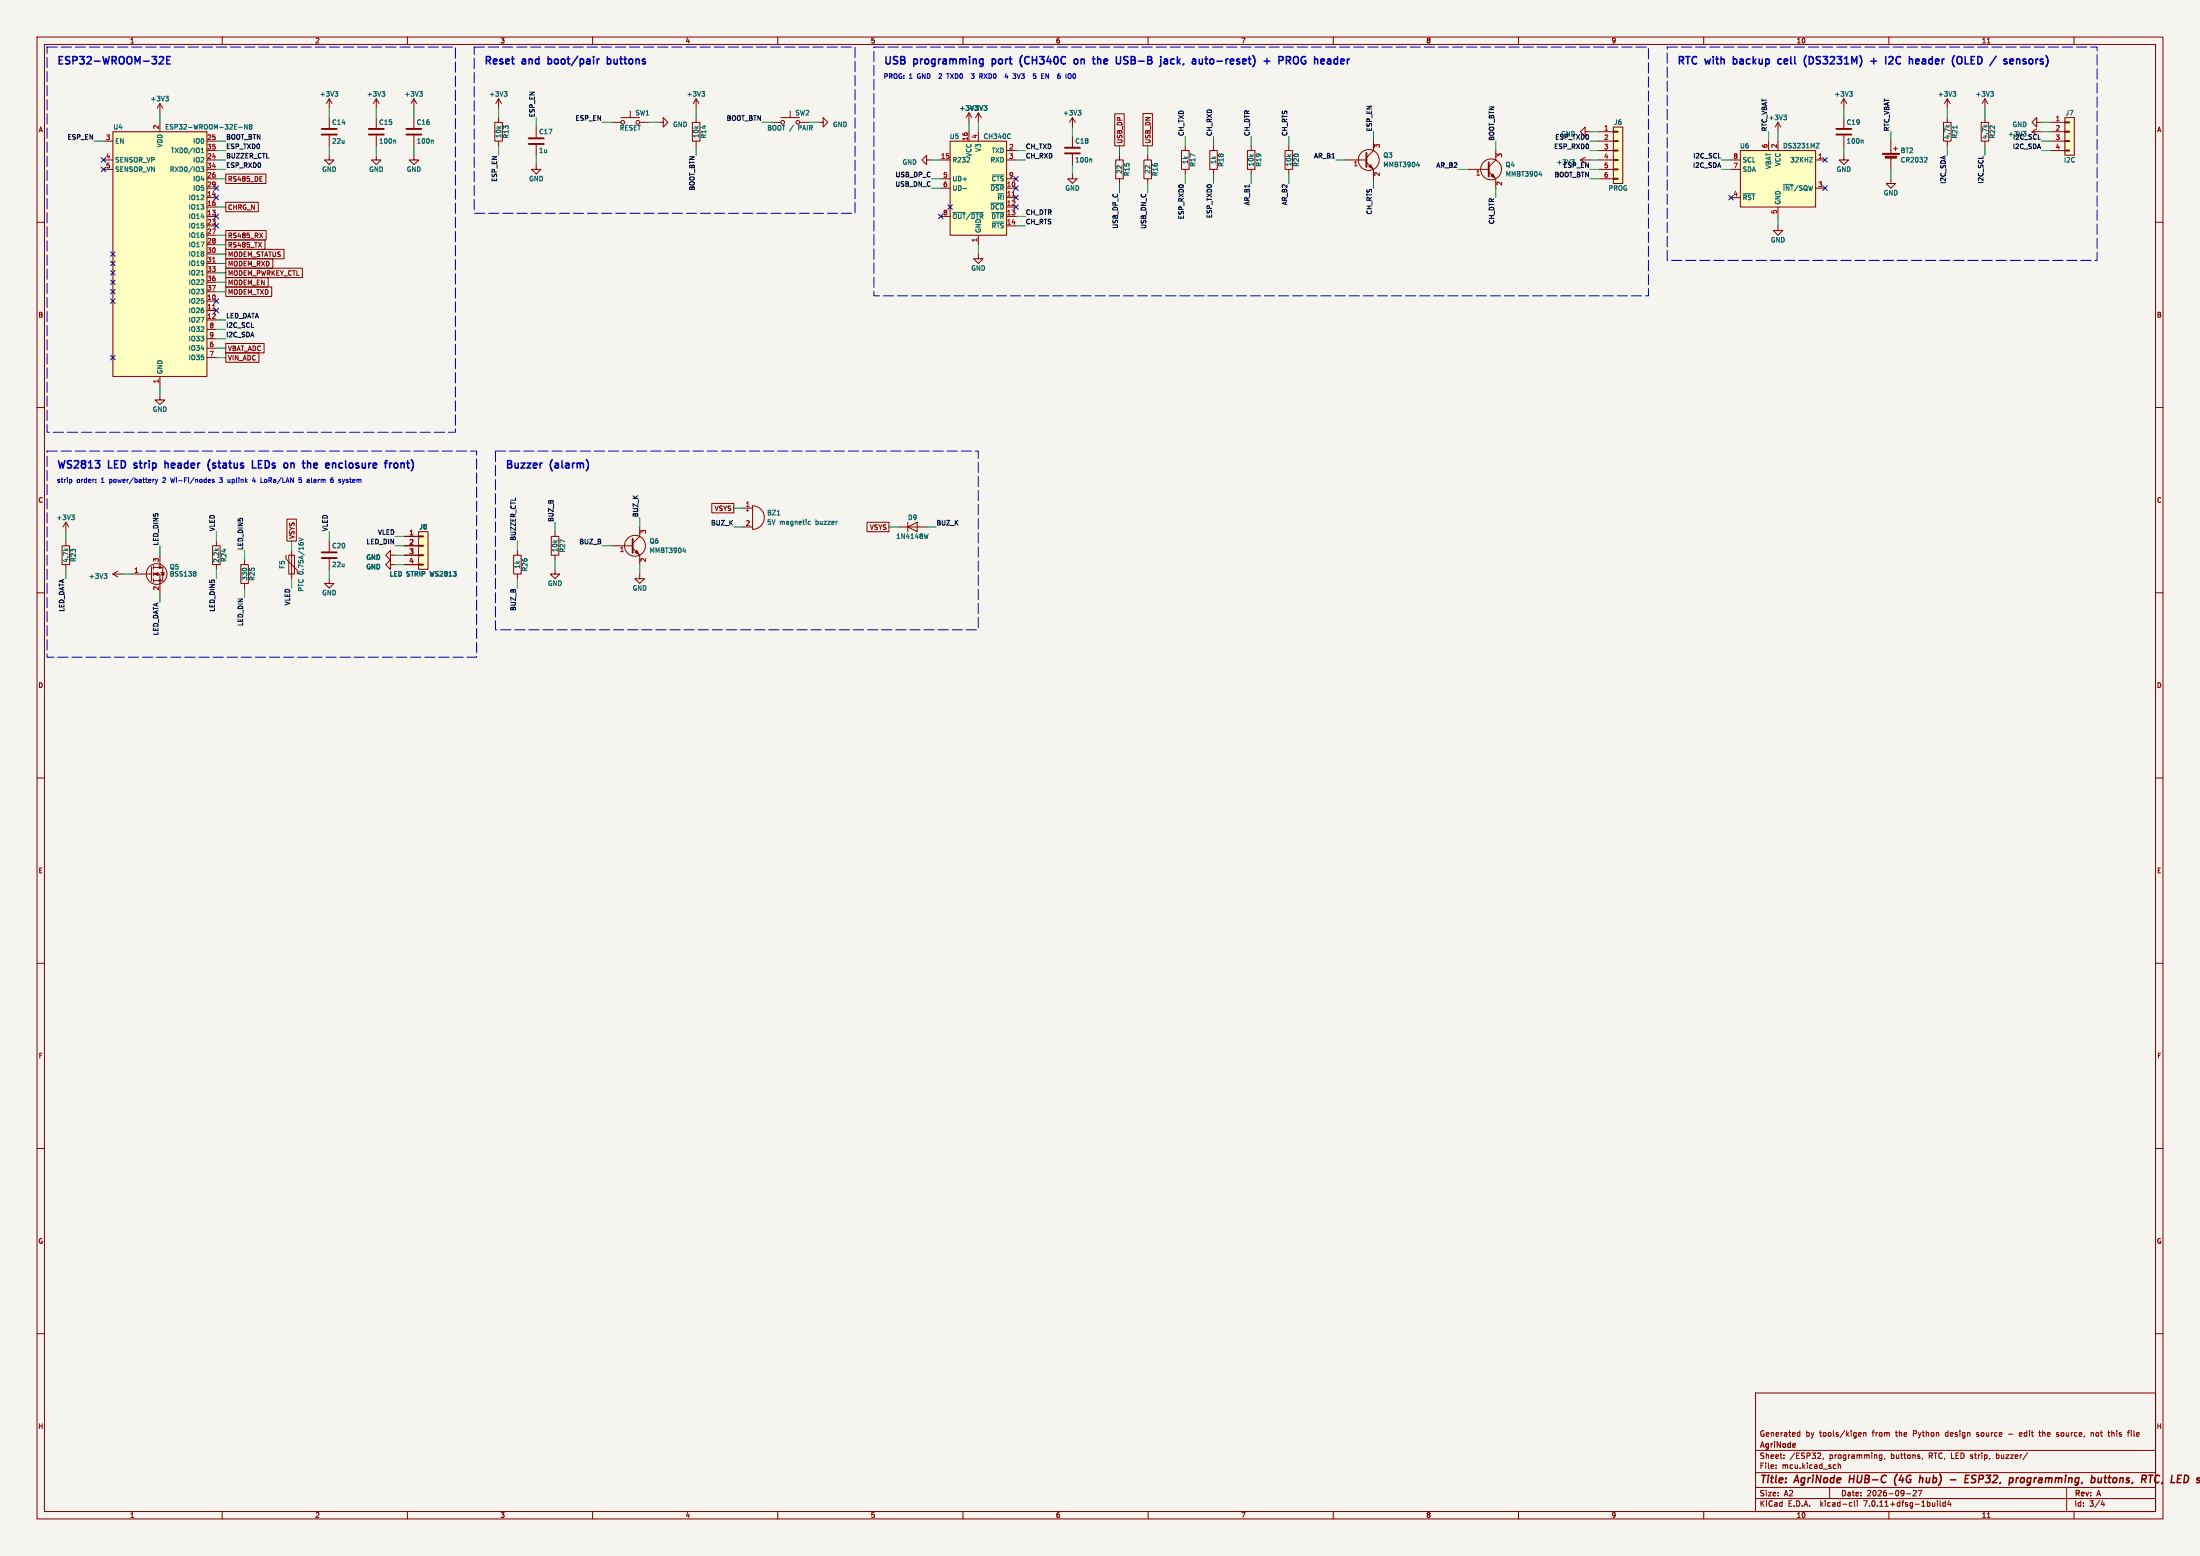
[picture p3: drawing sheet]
<svg xmlns="http://www.w3.org/2000/svg" width="594mm" height="420mm" viewBox="0 0 594 420" stroke-linecap="round" stroke-linejoin="round" font-family="sans-serif">
<path d="M0 0h594v420h-594z" fill="#f5f4ef" stroke="#f5f4ef" stroke-width=".27"/>
<g fill="none" stroke="#840000" stroke-width=".27">
<path d="M10 10h574v400h-574zM12 12h570v396h-570zM60 10v2M110 10v2M160 10v2M210 10v2M260 10v2M310 10v2M360 10v2M410 10v2M460 10v2M510 10v2"/>
<path d="M536.6 11.6h.7M560 10v2M27.9 38.1h2.6M30.5 35.6h25.4v66h-25.4zM43.2 27.9v2.6M43.2 33v2.6M43.2 27.9l-.8 1.3M43.2 27.9l.7 1.3M55.9 38.1h2.5M88.9 26.7v2.5M88.9 31.8v2.7M88.9 36.6v2.8"/>
<path d="M88.9 26.7l-.8 1.2M88.9 26.7l.8 1.2M101.6 26.7l-.8 1.2M101.6 26.7v2.5M101.6 31.8v2.7M101.6 36.6v2.8M101.6 26.7l.8 1.2M111.8 26.7l-.8 1.2M111.8 26.7v2.5M111.8 31.8v2.7M111.8 36.6v2.8M111.8 26.7l.7 1.2"/>
<path d="M133.6 33h2v5.1h-2zM134.6 26.7v2.5M134.6 31.8v1.2M134.6 38.1v1.3M134.6 26.7l-.7 1.2M134.6 26.7l.8 1.2M144.8 34.3v2.8M144.8 39.1v2.8M165.1 33h2.5M167.6 31.8h5.1M170.2 30v1.8M172.7 33h2.6"/>
<path d="M177.8 33h1.3v-1.2l1.2 1.2-1.2 1.3v-1.3M186.9 33h2.1v5.1h-2.1zM188 26.7l-.8 1.2M188 26.7v2.5M188 31.8v1.2M188 38.1v1.3M188 26.7l.7 1.2M208.3 33h2.5M210.8 31.8h5.1M213.4 30v1.8M215.9 33h2.5M221 33h1.2v-1.2l1.3 1.2-1.3 1.3v-1.3"/>
<path d="M256.5 38.1h15.3v25.4h-15.3zM261.6 30.5v2.5M261.6 35.6v2.5M261.6 30.5l-.7 1.3M261.6 30.5l.8 1.3M264.2 30.5l-.8 1.3M264.2 30.5v2.5M264.2 35.6v2.5M264.2 30.5l.7 1.3M289.6 31.8l-.8 1.2M289.6 31.8v2.5M289.6 36.8v2.8"/>
<path d="M289.6 31.8l.7 1.2M301 30.7h2.5v8.7h-2.5zM308.6 30.7h2.5v8.7h-2.5zM320 39.4v1.2M327.7 39.4v1.2M337.8 39.4v1.2M348 39.4v1.2M370.8 38.1v2.5l-1.9 1.9M428 35.6v-1.3l-1.3 1.3 1.3 1.2v-1.2h1.3M431.8 35.6h3.8M431.8 38.1h3.8M435.6 38h1.3v.2h-1.3z"/>
<path d="M435.6 35.4h1.3v.3h-1.3zM435.6 34.3h2.5v15.2h-2.5zM477.5 38.1v2.5M480.1 33l-.8 1.3M480.1 33v2.6M480.1 38.1v2.5M480.1 33l.7 1.3M497.8 26.7v2.5M497.8 31.8v2.7M497.8 36.6v2.8M497.8 26.7l-.7 1.2M497.8 26.7l.8 1.2"/>
<path d="M510.5 38.1v3.3M511.8 39.6v1M524.8 33h2v5.1h-2zM525.8 26.7v2.5M525.8 31.8v1.2M525.8 38.1v1.3M525.8 26.7l-.8 1.2M525.8 26.7l.7 1.2M534.9 33h2.1v5.1h-2.1zM535.9 26.7v2.5M535.9 31.8v1.2M535.9 38.1v1.3"/>
<path d="M535.9 26.7l-.7 1.2M535.9 26.7l.8 1.2M548.6 35.6l1.3 .7M548.6 35.6h2.6M549.9 33v-1.2l-1.3 1.2 1.3 1.3v-1.3h1.3M549.9 34.8l-1.3 .8M553.7 33h3.8M553.7 35.6h3.8M553.7 38.1h3.8M557.5 38h1.3v.2h-1.3zM557.5 35.4h1.3v.3h-1.3zM557.5 32.9h1.3v.2h-1.3z"/>
<path d="M557.5 31.8h2.6v10.1h-2.6zM10 60h2M27.9 43.2h2.6M27.9 45.7h2.6M55.9 40.6h2.5M55.9 43.2h2.5M55.9 45.7h2.5M55.9 48.3h2.5M55.9 50.8h2.5M55.9 53.3h2.5M55.9 55.9h2.5M55.9 58.4h2.5"/>
<path d="M61 54.6h8.7v2.6h-8.7zM61 47h10.8v2.5h-10.8zM70.2 48.9h.6M70.2 47.7h.6M88.9 41.9v1.3h1.3l-1.3 1.3-1.3-1.3h1.3M101.6 41.9v1.3h1.3l-1.3 1.3-1.3-1.3h1.3M111.8 41.9v1.3h1.2l-1.2 1.3-1.3-1.3h1.3M144.8 44.5v1.2h1.2l-1.2 1.3-1.3-1.3h1.3M250.2 43.2v-1.3l-1.3 1.3 1.3 1.3v-1.3h1.3M254 43.2h2.5M254 48.3h2.5M254 50.8h2.5"/>
<path d="M254 58.4h2.5M271.8 40.6h2.5M271.8 43.2h2.5M271.8 48.3h2.5M271.8 50.8h2.5M271.8 53.3h2.5M271.8 55.9h2.5M271.8 58.4h2.5M289.6 47v1.3h1.2l-1.2 1.2-1.3-1.2h1.3M289.6 41.7v2.8M301.2 43.2h2.1v5.1h-2.1zM302.3 41.9v1.3"/>
<path d="M302.3 48.3v1.2M308.9 43.2h2v5.1h-2zM309.9 41.9v1.3M309.9 48.3v1.2M319 40.6h2.1v5.1h-2.1zM320 45.7v1.3M326.6 40.6h2.1v5.1h-2.1zM327.7 45.7v1.3M336.8 40.6h2v5.1h-2zM337.8 45.7v1.3M347 40.6h2v5.1h-2zM348 45.7v1.3"/>
<path d="M363.2 43.2h5.7M368.9 43.8l1.9 1.9v2.6M396.2 45.7h5.8M402 46.4l1.9 1.9v2.5M403.9 40.6v2.6l-1.9 1.9M426.7 43.2h2.6M426.7 43.2l1.3 .7M428 42.4l-1.3 .8M431.8 40.6h3.8M431.8 43.2h3.8M431.8 45.7h3.8M431.8 48.3h3.8"/>
<path d="M435.6 48.1h1.3v.3h-1.3zM435.6 45.6h1.3v.2h-1.3zM435.6 43.1h1.3v.2h-1.3zM435.6 40.5h1.3v.3h-1.3zM467.4 43.2h2.5M467.4 45.7h2.5M467.4 53.3h2.5M469.9 40.6h20.3v15.3h-20.3zM480.1 55.9v2.5M490.2 43.2h2.6M490.2 50.8h2.6M497.8 41.9v1.3h1.3l-1.3 1.3-1.2-1.3h1.2"/>
<path d="M510.5 48.3v1.2h1.3l-1.3 1.3-1.2-1.3h1.2M510.5 42.4v3.3M511.3 40.1h1M553.7 40.6h3.8M557.5 40.5h1.3v.3h-1.3zM582 60h2M55.9 61h2.5M55.9 63.5h2.5M55.9 66h2.5M55.9 68.6h2.5M55.9 71.1h2.5M55.9 73.7h2.5"/>
<path d="M55.9 76.2h2.5M55.9 78.7h2.5M61 74.9h11.4v2.6h-11.4zM61 77.5h12.4v2.5h-12.4zM61 64.8h10.5v2.5h-10.5zM61 72.4h20.6v2.5h-20.6zM61 62.2h10.8v2.6h-10.8zM61 67.3h15.7v2.6h-15.7zM61 69.9h12.7v2.5h-12.7zM70.1 62.9l.8 1.3M70.9 62.9l-.8 1.3M264.2 68.6v1.3h1.2l-1.2 1.2-1.3-1.2h1.3"/>
<path d="M264.2 63.5v2.5M271.8 61h2.5M480.1 61v1.2h1.2l-1.2 1.3-1.3-1.3h1.3M55.9 81.3h2.5M55.9 83.8h2.5M55.9 86.4h2.5M55.9 94h2.5M55.9 96.5h2.5M55.9 88.9h2.5M55.9 91.4h2.5M61 92.7h10.3v2.6h-10.3zM61 95.3h8.9v2.5h-8.9z"/>
<path d="M10 110h2M43.2 106.7v1.3h1.2l-1.2 1.2-1.3-1.2h1.3M43.2 101.6v2.5M582 110h2M192.2 135.9h5.9v2.5h-5.9zM200.7 137.2h2.5M201.5 137.8h.6M201.8 137.5v.5M203.2 136.5a3.2 3.2 0 0 1 3.2 3.2 3.2 3.2 0 0 1-3.2 3.2zM10 160h2M16.8 147.3h2v5.1h-2zM17.8 141l-.8 1.2"/>
<path d="M17.8 141v2.5M17.8 146.1v1.2M17.8 152.4v1.3M17.8 141l.7 1.2M30.5 154.9l1.2 .8M30.5 154.9h2.5M31.7 154.2l-1.2 .7M35.6 154.9h5.3M40.9 153v3.8M41.4 154.9h1.8v5.1M41.4 153.2h2.5v3.5h-2.5M41.4 152.7v1"/>
<path d="M41.4 154.4v1M41.4 156.2v1M43.2 149.9v3.3M43.4 154.4l1 .3M43.9 154.6l.4 .6h-.7zM57.4 147.3h2v5.1h-2zM58.4 146.1v1.2M58.4 152.4v1.3M65 152.4h2.1v5.1h-2.1zM66 151.1v1.3M66 157.5v1.3M77.2 149.9v1l3.1 3v1"/>
<path d="M77.5 140.1h2.5v6h-2.5zM78 149.9h1.5v5h-1.5zM78.7 148.6v7.6M88.9 156.2v1.3h1.3l-1.3 1.3-1.3-1.3h1.3M88.9 146.1v2.7M88.9 150.9v2.8M105.4 149.9v-1.3l-1.3 1.3 1.3 1.2v-1.2h1.3M105.4 152.4v-1.3l-1.3 1.3 1.3 1.3v-1.3h1.3M109.2 147.3h3.8M109.2 144.8h3.8M109.2 149.9h3.8M109.2 152.4h3.8"/>
<path d="M113 152.3h1.3v.2h-1.3zM113 149.7h1.3v.3h-1.3zM113 147.2h1.3v.2h-1.3zM113 144.7h1.3v.2h-1.3zM113 143.5h2.6v10.2h-2.6zM138.7 149.9h2v5h-2zM139.7 148.6v1.3M139.7 154.9v1.3M148.8 144.8h2.1v5.1h-2.1zM149.9 153.7v1.2h1.2l-1.2 1.3-1.3-1.3h1.3M149.9 143.5v1.3M149.9 149.9v1.2"/>
<path d="M165.1 147.3h5.7M170.8 148l1.9 1.9v2.5M172.7 154.9v1.3h1.3l-1.3 1.3-1.3-1.3h1.3M172.7 142.2v2.6l-1.9 1.9M200.7 142.2h2.5M234.1 141h5.9v2.5h-5.9zM242.6 142.2h7.6M245.1 142.2l2.5-1.2v2.5zM245.1 141v2.5M582 160h2M10 210h2M582 210h2"/>
<path d="M10 260h2M582 260h2M10 310h2M582 310h2M10 360h2M474 376h108v32h-108zM582 360h2M474 397.5h108M474 391.5h108M479.5 396.2v.2M479.5 395.4v.2M481.7 393.5v.2"/>
<path d="M481.7 392.7v.2M485.4 387.6h.6M485.4 386.7h.6M486 386.2v1.5M491.3 392.2l.3 .3-.1 .3-.8 .9h.9M492.3 393.6l-.1 .3M495.2 395.4h.5M495.7 396.3l-.5 .1M496.3 395.5l.6-.1 .1 1M496.3 394.9v1.5M501.9 387.6h.6M501.9 386.7h.4l.2 .3-.7 .2"/>
<path d="M503.2 386.8l.5-.1 .1 1M503.2 386.7v1M507.4 393.4l.3 .3 .4-.1M508.1 392.7v1.2l-.3 .3-.3-.1M508.1 392.7h-.4l-.3 .3M508.9 393.6l-.2 .3M519.1 393.6l-.1 .3M533.7 387.6l.1 .1M533.7 386.7v.4M539 392.2v1.5M539 393.6l.2 .1M539.2 392.7h-.2"/>
<path d="M542.3 387.1h1.2M545.7 386.7l-.5 .2 .1 .7 .4 .1M546 387l-.8 .2M547.5 392.1l-1.3 1.9M550.5 386.7h.5M550.7 386.2v1.3l.3 .2M555.3 387.1l.5 .1 .1 .3-.2 .2-.5-.1M555.3 386.7h.5M564.6 386.8l.6-.1v1M564.6 386.7v1M569.1 386.7h.6M569.5 387.7h.2"/>
<path d="M570.2 386.2v1.5M570.2 386.7v.1M574.4 386.7h.6M575 386.2h-.3M575.5 386.2v.1M575.5 386.7v1M60 408v2M110 408v2M160 408v2M210 408v2M260 408v2M310 408v2"/>
<path d="M360 408v2M410 408v2M460 408v2M474 404.5h108M474 401.5h108M494 401.5v3M499.6 405.6h.4M500 406.5l-.4 .1M500.7 405.1v1.3l.2 .2M501.5 405.1v.1M501.5 405.6v1M510 408v2"/>
<path d="M514.7 403.2h1.2M517.3 402.4v.5l-.8 .9h.9M517.9 402.3h1l-.7 1.5M523.1 405.1v.1M523.1 405.6v1M523.8 405.1v1.3l.2 .2M525.2 405.6h-.4l-.3 .3 .2 .6h.5M525.2 405.1v1.5M526.2 405l-.3 1.1h.9M526.6 405.6v1M536.6 409.6h.7M558 401.5v6.5"/>
<path d="M560 408v2M567.7 405l-.4 1.1h.9M568 405.6v1"/>
<circle cx="168.1" cy="33" r=".51"/>
<circle cx="172.2" cy="33" r=".51"/>
<circle cx="211.3" cy="33" r=".51"/>
<circle cx="215.4" cy="33" r=".51"/>
<circle cx="369.6" cy="43.2" r="2.82"/>
<circle cx="402.6" cy="45.7" r="2.82"/>
<circle cx="42.3" cy="154.9" r="2.79"/>
<circle cx="171.4" cy="147.3" r="2.82"/>
</g>
<g fill="none" stroke="#840000" stroke-width=".4">
<path d="M499.5 398.2l-.2 2M512.3 397.9a2.36 2.36 0 0 0-.4 3.1M518.7 398.9l.5 .2-.1 1.1M526.6 399.4h1.5M531.7 398.2h-1l-.2 2M533.6 398.3l-.8-.1-.3 .2v.6l.8 .3 .1 .5-.4 .4-.8-.1M544.9 398.9h.1M546.5 399h-.7l-.3 .8 .3 .4 .5-.1 .2-.3M567.4 398.9l-.1 1.3M568.1 398.9h.8M568.5 398.2l-.3 1.7 .5 .3M569.2 398.9h.8"/>
<path d="M569.6 398.2l-.1 1.9M583.1 398.4l-.5-.2-.6 .3M567.3 400l-.3 .2M582.9 400l-.4 .2-.5-.1M583.8 400.1l-.2 .4"/>
</g>
<g fill="none" stroke="#006464" stroke-width=".27">
<path d="M44.7 26h.8l-.4 .5M45.2 26.5l.3 .2-.3 .5M64.5 34.4h.9M66.8 33.6v1.3l-.8-1.3v1.3M67.5 34.1l-.2-.2 .2-.3 .5 .2-.2 .3M67.5 34.1l-.2 .3 .2 .5 .5-.3-.2-.5M67.5 34.1h.3M90.4 24.7h.8l-.4 .5M91 25.2l.2 .2-.2 .6M103.1 24.7h.8l-.4 .5M103.7 25.2l.2 .2-.2 .6M106.6 37.8l.2 .2v.7"/>
<path d="M113.3 24.7h.8l-.5 .5M113.8 25.2l.3 .2-.3 .6M116.8 37.8l.2 .2v.7M136.1 24.7h.8l-.4 .5M136.7 25.2l.2 .2-.2 .6M189.5 24.7h.8l-.5 .5M190 25.2l.3 .2-.3 .6M265.7 28.5h.8l-.5 .5M266.2 29l.3 .2-.3 .6M272.7 36.2l.1 .1M272.8 37.3h-.1M291.1 29.8h.8l-.5 .5"/>
<path d="M291.6 30.3l.3 .2-.3 .6M481.6 31.1h.8l-.5 .4M482.1 31.5l.3 .3-.3 .5M490.3 38.7h.9l-.9 1.2h.9M499.4 24.7h.7l-.4 .5M499.9 25.2l.2 .2-.2 .6M502.9 37.8l.2 .2v.7M527.3 24.7h.8l-.4 .5M527.8 25.2l.3 .2-.3 .6M528.4 34v.7M537.5 24.7h.7l-.4 .5M538 25.2l.2 .2-.2 .6"/>
<path d="M546.2 35.5h.8l-.4 .5M54.2 45h.8l-.4 .5 .4 .1v.6h-.7M54.3 41.2h.7M54.3 40.3l.4-.4v1.3M257.3 57.4h3.3M260.1 50.9h.9M262.2 57.4h3.3M267.5 54.8h3.5M267.5 49.8h3.5M267.8 57.4h3.2M267.9 59.9h3.1M267.9 47.2h3.1"/>
<path d="M294.6 42.9l.2 .2v.7M382.5 44.6h.8M383.1 44.2v.8M415.5 47.1h.8M416.1 46.7v.9M424.3 43.1h.8l-.4 .5M470.6 52.3h3.2M488.6 42.5h.8l-.8 1.3h.8M520.1 42.5l.2 .2v.3l-.8 .8h.8M54.3 74.2h.7M19.3 139h.8l-.4 .5M19.8 139.5l.3 .2-.3 .6"/>
<path d="M209.8 139h.8M28.1 154.8h.8l-.5 .5M28.6 155.3l.3 .3-.3 .5M52.7 154.2l.2 .3-.2 .3 .2 .5-.2 .2M80.6 145.2l1.3 .4-1.3 .5M184.4 148.7h.8M185 148.3v.9M218.2 141.4l.6 .1M218.8 140.8h-.6M250.6 144.1l-.3 1.3"/>
</g>
<g fill="none" stroke="#840000" stroke-width=".51">
<path d="M86.9 36.3h4M86.9 34.8h4M99.6 36.3h4M99.6 34.8h4M109.7 36.3h4.1M109.7 34.8h4.1M142.7 38.9h4.1M142.7 37.3h4.1M287.5 39.9h4.1M495.8 36.3h4.1M495.8 34.8h4.1M287.5 41.4h4.1"/>
<path d="M368.9 41.3v3.8M402 43.8v3.8M86.9 150.6h4M86.9 149.1h4M170.8 145.4v3.8"/>
</g>
<g fill="#840000" stroke="#840000" stroke-width=".27">
<path d="M508.3 41.4h4.5v.3h-4.5z"/>
<path d="M509 42.2h3.1v.5h-3.1z"/>
<path d="M171.4 149.1l.6-.5 .5 1z"/>
<path d="M369.6 45l.5-.5 .5 1z"/>
<path d="M41.7 154.9l1-.3v.7z"/>
<path d="M402.6 47.5l.5-.5 .5 1z"/>
<circle cx="43.2" cy="156.7" r=".25"/>
<circle cx="43.2" cy="153.2" r=".25"/>
</g>
<g fill="#ffffc2" stroke="#ffffc2" stroke-width=".27">
<path d="M435.6 34.3h2.5v15.2h-2.5z"/>
<path d="M256.5 38.1h15.3v25.4h-15.3z"/>
<path d="M113 143.5h2.6v10.2h-2.6z"/>
<path d="M557.5 31.8h2.6v10.1h-2.6z"/>
<path d="M30.5 35.6h25.4v66h-25.4z"/>
<path d="M469.9 40.6h20.3v15.3h-20.3z"/>
</g>
<path d="M273.3 52.9h.7M57.4 70.7h.7M57.4 83.4h.7" fill="none" stroke="#a90000" stroke-width=".27"/>
<g fill="none" stroke="#0000c2" stroke-width=".4">
<path d="M43 15.5l.8-.2 .4 .5-1.3 1.5h1.3M45 16.2h.7M46 15.3h-1v2h1M148 15.3v2M148 17.2l.2 .1M148.2 15.9l-.2 .1M161.6 15.9h.2M164 16l.6-.1 .2 .2M164 15.3v2M164.8 17.1l-.2 .2-.6-.1M267.9 15.9v2M267.9 17.2l.2 .1"/>
<path d="M268.1 15.9l-.2 .1M276 15a2.29 2.29 0 0 0 0 3M290.1 16.1l.3-.2 .5 .2 .1 .8-.2 .3-.4 .1-.3-.2zM296.7 15.9l.5 .3v1.1M303.5 16l.9 .4 .2 .5-.4 .4-.8-.1M304.6 15.4l-.8-.1-.3 .2M314.9 15.9l.3 .3v1.1M315.2 17.2l-.2 .1M315.2 16.4l-.2 .1M317 16l-.5-.1-.4 .4 .2 .9h.7M325.3 15.9h.8M325.6 15.3v1.7l.5 .3"/>
<path d="M326.8 16l-.1 .3 .1 .9M345.3 16.3l1-.1 .2-.3-.1-.4-.3-.2h-.8v2M350.1 15.3l.2 .1a1.28 1.28 0 0 1-.2 1.9M352 15.3a1.08 1.08 0 0 0-.7 1 1.08 1.08 0 0 0 .7 1M362.3 15.9l-.3 .3v.8l.3 .3M362.9 16.4l-.9 .2M468 15.3v2M468 17.2l.2 .1M468.2 15.9l-.2 .1M481 16l-.6-.1-.4 .4 .2 .9h.8M487.2 16.7l.5 1.3M487.7 15l-.5 1.3"/>
<path d="M489 15.3h-.5v2h.5M505.2 16.5h1.5M505.9 15.7v1.6M510.8 15.3l.4 .3-.1 .5-1.2 1.2h1.3M512.6 15.3a1.08 1.08 0 0 0-.7 1 1.08 1.08 0 0 0 .7 1M519.6 15.9l-.5 .1M519.7 16.5h-.5l-.2 .3 .1 .4 .6 .1M530.6 15.3v2h.9M543 15.9l-.3 .3v.8l.3 .3M543.6 16.4l-.9 .2M547 16l-.5-.1-.3 .3 .1 .3 .7 .2v.5h-.8M25.7 124.3h1.2l-.6 .8"/>
<path d="M26.7 125.2l.2 .3-.2 .7M36.2 126.2l.2 .1M36.3 125.1v.5M44.6 125.2l.2-.2 .5 .1 .1 1.2M44.6 124.3v2M56.3 126.2l.4 .9M56.7 124l-.4 .9M57.4 126.2l.6 .1M58 125l-.6 .3 .1 .3 .5 .1M68.2 126.3h.9M69.8 125.3h.7M70.7 124.3h-.9v2h.9"/>
<path d="M84.8 125.1l.6-.1 .3 .5-1 .2M84.8 126.2h.8M91.7 125.1h.8M91.7 126.2h.8M108.3 125.2l.3-.2 .4 .1 .1 1.2M108.3 125v1.3M146.2 125h.2M158.8 124.9v1.3"/>
</g>
<g fill="none" stroke="#0000c2" stroke-width=".27">
<path d="M255.6 19.9h.7M262.2 19.9h.8l-.4 .5h.3M264.5 19.9h.5l.3 .2-.2 .4-.6 .1M271.7 19.8l-.3 1h.7M274.6 19.9l.5 1.3M279 19.9h.6M282.4 19.9l.7 1.3v-1.3M287.8 19.9v1.3M290 19.9a.68 .68 0 0 1 .4 .6 .68 .68 0 0 1-.4 .7M262.2 21.1h.7M264.8 20.6l.5 .6M272 20.3v.9"/>
<path d="M279 20.4h.5l.2 .2-.1 .5h-.6M18.9 129.4l.5 .2-.1 .5-.4 .1M25.9 130.1v.1M25.9 129.5v.1M41.3 129.4v.8M41.6 129.4l-.3 .2M41.9 129.4l.4 .8M42.3 130.2l-.4 .5M42.6 129.4l-.3 .8M46.1 129l.3 1.2M56.8 129.5v.2l-.6 .1M57.3 129.6l.6 .4-.2 .2h-.4"/>
<path d="M57.3 129.6h.1M57.8 129.5l-.5 .1M59.2 130.1l.6 .1M59.2 129h.8l-.4 .5h.2M62.1 130.1l-.4 .1M68.5 128.9l-.3 .9h.8M68.8 129.4v.8M70.4 130.2h.6M81.4 129h-.6l-.1 .6 .6-.1 .1 .6h-.7M84.1 129v1.1l.2 .1M89.5 129.5l.5 .2v.4l-.5 .1M89.7 129h.2"/>
<path d="M93.1 129.4l-.4 .8"/>
</g>
<path d="M12.7 12.7h110.3v104h-110.3v-104M128 12.7h102.9v44.9h-102.9v-44.9M235.9 12.7h209.2v67.1h-209.2v-67.1M450.2 12.7h116v57.6h-116v-57.6M12.7 121.8h116v55.6h-116v-55.6M133.8 121.8h130.3v48.2h-130.3v-48.2" fill="none" stroke="#0000c2" stroke-width=".27" stroke-dasharray="2.8 1"/>
<g fill="none" stroke="#009600" stroke-width=".27">
<path d="M25.4 38.1h2.5M43.2 30.5v2.5M58.4 38.1h2.6M88.9 29.2v2.6M88.9 39.4v2.5M101.6 29.2v2.6M101.6 39.4v2.5M111.8 29.2v2.6M111.8 39.4v2.5M134.6 29.2v2.6M134.6 39.4v2.5M144.8 31.8v2.5"/>
<path d="M162.6 33h2.5M175.3 33h2.5M188 29.2v2.6M188 39.4v2.5M205.7 33h2.6M218.4 33h2.6M261.6 33v2.6M264.2 33v2.6M289.6 34.3v2.5M302.3 39.4v2.5M309.9 39.4v2.5M320 36.8v2.6"/>
<path d="M327.7 36.8v2.6M337.8 36.8v2.6M348 36.8v2.6M370.8 35.6v2.5M403.9 38.1v2.5M429.3 38.1h2.5M429.3 35.6h2.5M477.5 35.6v2.5M480.1 35.6v2.5M497.8 29.2v2.6M497.8 39.4v2.5M510.5 35.6v2.5"/>
<path d="M525.8 29.2v2.6M525.8 39.4v2.5M535.9 29.2v2.6M535.9 39.4v2.5M551.2 38.1h2.5M551.2 35.6h2.5M551.2 33h2.5M58.4 40.6h2.6M58.4 43.2h2.6M58.4 48.3h2.6M58.4 45.7h2.6M58.4 55.9h2.6"/>
<path d="M144.8 41.9v2.6M251.5 43.2h2.5M251.5 48.3h2.5M251.5 50.8h2.5M274.3 40.6h2.6M274.3 43.2h2.6M274.3 58.4h2.6M289.6 44.5v2.5M302.3 49.5v2.6M309.9 49.5v2.6M320 47v2.5M327.7 47v2.5"/>
<path d="M337.8 47v2.5M348 47v2.5M360.7 43.2h2.5M370.8 48.3v2.5M393.7 45.7h2.5M403.9 50.8v2.5M429.3 40.6h2.5M429.3 43.2h2.5M429.3 48.3h2.5M429.3 45.7h2.5M464.8 43.2h2.6M464.8 45.7h2.6"/>
<path d="M480.1 58.4v2.6M510.5 45.7v2.6M551.2 40.6h2.5M58.4 76.2h2.6M58.4 73.7h2.6M58.4 78.7h2.6M58.4 66h2.6M58.4 63.5h2.6M58.4 71.1h2.6M58.4 68.6h2.6M264.2 66v2.6M274.3 61h2.6"/>
<path d="M58.4 88.9h2.6M58.4 86.4h2.6M58.4 96.5h2.6M58.4 94h2.6M58.4 91.4h2.6M43.2 104.1v2.6M172.7 139.7v2.5M198.1 137.2h2.6M17.8 143.5v2.6M17.8 153.7v2.5M33 154.9h2.6M43.2 147.3v2.6"/>
<path d="M58.4 143.5v2.6M58.4 153.7v2.5M66 148.6v2.5M66 158.8v2.5M78.7 146.1v2.5M78.7 156.2v2.6M88.9 143.5v2.6M88.9 153.7v2.5M106.7 147.3h2.5M106.7 152.4h2.5M106.7 144.8h2.5M106.7 149.9h2.5"/>
<path d="M139.7 146.1v2.5M139.7 156.2v2.6M149.9 141v2.5M149.9 151.1v2.6M162.6 147.3h2.5M172.7 152.4v2.5M198.1 142.2h2.6M240 142.2h2.6M250.2 142.2h2.5M43.2 160v2.6"/>
</g>
<g fill="none" stroke="#000084" stroke-width=".27">
<path d="M27.3 42.6l1.2 1.2M27.3 45.1l1.2 1.2M28.5 42.6l-1.2 1.2M28.5 45.1l-1.2 1.2M57.8 52.7l1.2 1.2M57.8 57.8l1.2 1.2M57.8 50.2l1.2 1.2M59 52.7l-1.2 1.2M59 57.8l-1.2 1.2M59 50.2l-1.2 1.2M253.4 57.8l1.2 1.2M254.6 57.8l-1.2 1.2"/>
<path d="M255.9 55.3l1.2 1.2M257.1 55.3l-1.2 1.2M273.7 52.7l1.2 1.2M273.7 55.3l1.2 1.2M273.7 50.2l1.2 1.2M273.7 47.7l1.2 1.2M274.9 52.7l-1.2 1.2M274.9 55.3l-1.2 1.2M274.9 50.2l-1.2 1.2M274.9 47.7l-1.2 1.2M466.8 52.7l1.2 1.2M468 52.7l-1.2 1.2"/>
<path d="M492.2 50.2l1.2 1.2M492.2 42.6l1.2 1.2M493.4 50.2l-1.2 1.2M493.4 42.6l-1.2 1.2M29.9 75.6l1.2 1.2M29.9 68l1.2 1.2M29.9 70.5l1.2 1.2M29.9 73.1l1.2 1.2M29.9 78.1l1.2 1.2M31.1 75.6l-1.2 1.2M31.1 68l-1.2 1.2M31.1 70.5l-1.2 1.2"/>
<path d="M31.1 73.1l-1.2 1.2M31.1 78.1l-1.2 1.2M57.8 60.4l1.2 1.2M59 60.4l-1.2 1.2M29.9 95.9l1.2 1.2M29.9 80.7l1.2 1.2M31.1 95.9l-1.2 1.2M31.1 80.7l-1.2 1.2M57.8 83.2l1.2 1.2M57.8 80.7l1.2 1.2M59 83.2l-1.2 1.2M59 80.7l-1.2 1.2"/>
</g>
<g font-size="2.8" fill="#0000c2">
<text x="15.2" y="17.5">ESP32-WROOM-32E</text>
<text x="130.6" y="17.5">Reset</text>
<text x="141.1" y="17.5">and</text>
<text x="148.8" y="17.5">boot/pair</text>
<text x="165.6" y="17.5">buttons</text>
<text x="238.5" y="17.5">USB</text>
<text x="246.8" y="17.5">programming</text>
<text x="268.7" y="17.5">port</text>
<text x="277.1" y="17.5">(CH340C</text>
<text x="292.5" y="17.5">on</text>
<text x="298.5" y="17.5">the</text>
<text x="305.5" y="17.5">USB-B</text>
<text x="318.3" y="17.5">jack,</text>
<text x="327.6" y="17.5">auto-reset)</text>
<text x="347.8" y="17.5">+</text>
<text x="352.6" y="17.5">PROG</text>
<text x="363" y="17.5">header</text>
<text x="452.7" y="17.5">RTC</text>
<text x="460.5" y="17.5">with</text>
<text x="468.9" y="17.5">backup</text>
<text x="481.8" y="17.5">cell</text>
<text x="489.6" y="17.5">(DS3231M)</text>
<text x="508.4" y="17.5">+</text>
<text x="513.2" y="17.5">I2C</text>
<text x="520.4" y="17.5">header</text>
<text x="532.8" y="17.5">(OLED</text>
<text x="544" y="17.5">/</text>
<text x="548.4" y="17.5">sensors)</text>
<text x="15.2" y="126.6">WS2813</text>
<text x="29.4" y="126.6">LED</text>
<text x="37.1" y="126.6">strip</text>
<text x="46.2" y="126.6">header</text>
<text x="58.6" y="126.6">(status</text>
<text x="71.4" y="126.6">LEDs</text>
<text x="80.8" y="126.6">on</text>
<text x="86.7" y="126.6">the</text>
<text x="93.7" y="126.6">enclosure</text>
<text x="110.5" y="126.6">front)</text>
<text x="136.3" y="126.6">Buzzer</text>
<text x="148.6" y="126.6">(alarm)</text>
</g>
<g font-size="2.8" fill="#840000">
<text x="475" y="400.9">Title:</text>
<text x="484.7" y="400.9">AgriNode</text>
<text x="500.1" y="400.9">HUB-C</text>
<text x="513.1" y="400.9">(4G</text>
<text x="520.7" y="400.9">hub)</text>
<text x="529.8" y="400.9">-</text>
<text x="534.6" y="400.9">ESP32,</text>
<text x="547.4" y="400.9">programming,</text>
<text x="570.3" y="400.9">buttons,</text>
<text x="584.7" y="400.9">RTC,</text>
<text x="593.5" y="400.9">L</text>
</g>
<g font-size="2.1" fill="#840000">
<text x="475" y="388">Generated</text>
<text x="487.5" y="388">by</text>
<text x="491.3" y="388">tools/kigen</text>
<text x="505.7" y="388">from</text>
<text x="512.1" y="388">the</text>
<text x="516.9" y="388">Python</text>
<text x="525.8" y="388">design</text>
<text x="534.4" y="388">source</text>
<text x="546.3" y="388">edit</text>
<text x="551.8" y="388">the</text>
<text x="556.6" y="388">source,</text>
<text x="566" y="388">not</text>
<text x="570.9" y="388">this</text>
<text x="576.3" y="388">file</text>
<text x="475" y="394">Sheet:</text>
<text x="475" y="391.2">AgriNode</text>
<text x="483.2" y="394">/ESP32,</text>
<text x="494" y="394">programming,</text>
<text x="510.7" y="394">buttons,</text>
<text x="521.1" y="394">RTC, LED strip,</text>
<text x="539.7" y="394">buzzer/</text>
<text x="475" y="396.7">File:</text>
<text x="481.1" y="396.7">mcu.kicad_sch</text>
<text x="475" y="406.9">KiCad</text>
<text x="475" y="404.1">Size:</text>
<text x="481.7" y="404.1">A2</text>
<text x="482.7" y="406.9">E.D.A.</text>
<text x="491.6" y="406.9">kicad-cli</text>
<text x="497" y="404.1">Date:</text>
<text x="503.5" y="406.9">7.0.11+dfsg-1build4</text>
<text x="504" y="404.1">2026-09-27</text>
<text x="560" y="404.3">Rev:</text>
<text x="560" y="406.9">Id:</text>
<text x="564.1" y="406.9">3/4</text>
<text x="566.4" y="404.3">A</text>
</g>
<g font-size="1.8" fill="#840000">
<text x="35" y="11.9">1</text>
<text x="85" y="11.9">2</text>
<text x="135" y="11.9">3</text>
<text x="185" y="11.9">4</text>
<text x="235" y="11.9">5</text>
<text x="285" y="11.9">6</text>
<text x="335" y="11.9">7</text>
<text x="385" y="11.9">8</text>
<text x="435" y="11.9">9</text>
<text x="485" y="11.9">10</text>
<text x="535" y="11.9">11</text>
<text x="10.3" y="35.9">A</text>
<text x="582.3" y="35.9">A</text>
<text x="303.2" y="38.9" transform="rotate(-90 303.2 38.9)">USB_DP</text>
<text x="310.8" y="38.9" transform="rotate(-90 310.8 38.9)">USB_DN</text>
<text x="61.4" y="49.2">RS485_DE</text>
<text x="61.4" y="56.8">CHRG_N</text>
<text x="61.4" y="64.5">RS485_RX</text>
<text x="61.4" y="67">RS485_TX</text>
<text x="61.4" y="69.5">MODEM_STATUS</text>
<text x="61.4" y="77.2">MODEM_EN</text>
<text x="61.4" y="74.6">MODEM_PWRKEY_CTL</text>
<text x="61.4" y="72.1">MODEM_RXD</text>
<text x="61.4" y="79.7">MODEM_TXD</text>
<text x="10.3" y="85.9">B</text>
<text x="582.3" y="85.9">B</text>
<text x="61.4" y="94.9">VBAT_ADC</text>
<text x="61.4" y="97.5">VIN_ADC</text>
<text x="10.3" y="135.9">C</text>
<text x="582.3" y="135.9">C</text>
<text x="192.8" y="138.1">VSYS</text>
<text x="234.8" y="143.2">VSYS</text>
<text x="79.7" y="145.6" transform="rotate(-90 79.7 145.6)">VSYS</text>
<text x="10.3" y="185.9">D</text>
<text x="582.3" y="185.9">D</text>
<text x="10.3" y="235.9">E</text>
<text x="582.3" y="235.9">E</text>
<text x="10.3" y="285.9">F</text>
<text x="582.3" y="285.9">F</text>
<text x="10.3" y="335.9">G</text>
<text x="582.3" y="335.9">G</text>
<text x="10.2" y="385.9">H</text>
<text x="582.2" y="385.9">H</text>
<text x="35" y="409.9">1</text>
<text x="85" y="409.9">2</text>
<text x="135" y="409.9">3</text>
<text x="185" y="409.9">4</text>
<text x="235" y="409.9">5</text>
<text x="285" y="409.9">6</text>
<text x="335" y="409.9">7</text>
<text x="385" y="409.9">8</text>
<text x="435" y="409.9">9</text>
<text x="485" y="409.9">10</text>
<text x="535" y="409.9">11</text>
</g>
<g font-size="1.8" fill="#0000c2">
<text x="238.5" y="21.3">PROG: 1</text>
<text x="247.8" y="21.3">GND</text>
<text x="254" y="21.3">2</text>
<text x="256.4" y="21.3">TXD0</text>
<text x="263.4" y="21.3">3</text>
<text x="265.8" y="21.3">RXD0</text>
<text x="273.1" y="21.3">4</text>
<text x="275.4" y="21.3">3V3</text>
<text x="281.3" y="21.3">5</text>
<text x="283.7" y="21.3">EN</text>
<text x="288.5" y="21.3">6</text>
<text x="15.2" y="130.4">strip</text>
<text x="20.7" y="130.4">order:</text>
<text x="27.4" y="130.4">1</text>
<text x="29.8" y="130.4">power/battery</text>
<text x="44.4" y="130.4">2</text>
<text x="46.8" y="130.4">Wi-Fi/nodes</text>
<text x="60.2" y="130.4">3</text>
<text x="62.6" y="130.4">uplink</text>
<text x="69.5" y="130.4">4</text>
<text x="71.9" y="130.4">LoRa/LAN</text>
<text x="82.4" y="130.4">5</text>
<text x="84.8" y="130.4">alarm</text>
<text x="91.4" y="130.4">6</text>
<text x="93.8" y="130.4">system</text>
</g>
<g font-size="1.8" fill="#006464">
<text x="40.5" y="27.5">+3V3</text>
<text x="86.3" y="26.3">+3V3</text>
<text x="99" y="26.3">+3V3</text>
<text x="109.1" y="26.3">+3V3</text>
<text x="132" y="26.3">+3V3</text>
<text x="185.3" y="26.3">+3V3</text>
<text x="495.2" y="26.3">+3V3</text>
<text x="523.1" y="26.3">+3V3</text>
<text x="533.3" y="26.3">+3V3</text>
<text x="30.5" y="35.2">U4</text>
<text x="44.5" y="35.2">ESP32-WROOM-32E-N8</text>
<text x="89.5" y="33.9">C14</text>
<text x="102.2" y="33.9">C15</text>
<text x="112.4" y="33.9">C16</text>
<text x="167.2" y="35.4">RESET</text>
<text x="171.5" y="31.3">SW1</text>
<text x="181.6" y="34.5">GND</text>
<text x="207.1" y="35.4">BOOT /</text>
<text x="214.6" y="31.3">SW2</text>
<text x="215.6" y="35.4">PAIR</text>
<text x="224.8" y="34.5">GND</text>
<text x="259" y="30.1">+3V3</text>
<text x="261.5" y="30.1">+3V3</text>
<text x="286.9" y="31.3">+3V3</text>
<text x="435.7" y="33.9">J6</text>
<text x="498.5" y="33.9">C19</text>
<text x="543.3" y="34.5">GND</text>
<text x="557.6" y="31.3">J7</text>
<text x="31" y="39">EN</text>
<text x="44" y="39.9" transform="rotate(-90 44 39.9)">VDD</text>
<text x="46" y="41.5">TXD0/IO1</text>
<text x="52" y="39">IO0</text>
<text x="89.5" y="39">22u</text>
<text x="102.2" y="39">100n</text>
<text x="112.4" y="39">100n</text>
<text x="135.5" y="37.4" transform="rotate(-90 135.5 37.4)">10k</text>
<text x="137.5" y="37.5" transform="rotate(-90 137.5 37.5)">R13</text>
<text x="145.4" y="41.5">1u</text>
<text x="145.4" y="36.4">C17</text>
<text x="188.8" y="37.4" transform="rotate(-90 188.8 37.4)">10k</text>
<text x="190.9" y="37.5" transform="rotate(-90 190.9 37.5)">R14</text>
<text x="256.3" y="37.7">U5</text>
<text x="265" y="41.1" transform="rotate(-90 265 41.1)">V3</text>
<text x="265.4" y="37.7">CH340C</text>
<text x="267.6" y="41.5">TXD</text>
<text x="290.2" y="39">C18</text>
<text x="469.7" y="40.2">U6</text>
<text x="481.3" y="40.2">DS3231MZ</text>
<text x="498.5" y="39">100n</text>
<text x="513.1" y="41.5">BT2</text>
<text x="526.6" y="37.7" transform="rotate(-90 526.6 37.7)">4.7k</text>
<text x="528.7" y="37.5" transform="rotate(-90 528.7 37.5)">R21</text>
<text x="536.8" y="37.7" transform="rotate(-90 536.8 37.7)">4.7k</text>
<text x="538.8" y="37.5" transform="rotate(-90 538.8 37.5)">R22</text>
<text x="31" y="44">SENSOR_VP</text>
<text x="31" y="46.6">SENSOR_VN</text>
<text x="45.7" y="46.6">RXD0/IO3</text>
<text x="52" y="44">IO2</text>
<text x="86.9" y="46.6">GND</text>
<text x="99.6" y="46.6">GND</text>
<text x="109.7" y="46.6">GND</text>
<text x="243.6" y="44.6">GND</text>
<text x="257" y="44">R232</text>
<text x="262.5" y="42.4" transform="rotate(-90 262.5 42.4)">VCC</text>
<text x="267.3" y="44">RXD</text>
<text x="290.2" y="44">100n</text>
<text x="303.1" y="47" transform="rotate(-90 303.1 47)">22</text>
<text x="305.2" y="47.7" transform="rotate(-90 305.2 47.7)">R15</text>
<text x="310.7" y="47" transform="rotate(-90 310.7 47)">22</text>
<text x="312.8" y="47.7" transform="rotate(-90 312.8 47.7)">R16</text>
<text x="320.9" y="44.4" transform="rotate(-90 320.9 44.4)">1k</text>
<text x="322.9" y="45.1" transform="rotate(-90 322.9 45.1)">R17</text>
<text x="328.5" y="44.4" transform="rotate(-90 328.5 44.4)">1k</text>
<text x="330.6" y="45.1" transform="rotate(-90 330.6 45.1)">R18</text>
<text x="338.7" y="45" transform="rotate(-90 338.7 45)">10k</text>
<text x="340.7" y="45.1" transform="rotate(-90 340.7 45.1)">R19</text>
<text x="348.8" y="45" transform="rotate(-90 348.8 45)">10k</text>
<text x="350.9" y="45.1" transform="rotate(-90 350.9 45.1)">R20</text>
<text x="373.4" y="42.8">Q3</text>
<text x="373.4" y="45.3">MMBT3904</text>
<text x="406.4" y="45.3">Q4</text>
<text x="406.4" y="47.9">MMBT3904</text>
<text x="470.4" y="46.6">SDA</text>
<text x="470.4" y="44">SCL</text>
<text x="478.4" y="45.8" transform="rotate(-90 478.4 45.8)">VBAT</text>
<text x="480.9" y="45" transform="rotate(-90 480.9 45)">VCC</text>
<text x="483.3" y="44">32KHZ</text>
<text x="495.8" y="46.6">GND</text>
<text x="513.1" y="44">CR2032</text>
<text x="557.2" y="44">I2C</text>
<text x="52" y="49.1">IO4</text>
<text x="52" y="51.7">IO5</text>
<text x="142.7" y="49.1">GND</text>
<text x="257" y="49.1">UD+</text>
<text x="257" y="51.7">UD-</text>
<text x="267.3" y="51.7">~{DSR}</text>
<text x="267.6" y="49.1">~{CTS}</text>
<text x="287.5" y="51.7">GND</text>
<text x="434.2" y="51.7">PROG</text>
<text x="481.3" y="51.7">~{INT}/SQW</text>
<text x="508.5" y="52.9">GND</text>
<text x="50.8" y="59.3">IO14</text>
<text x="50.8" y="54.2">IO12</text>
<text x="50.8" y="56.7">IO13</text>
<text x="257" y="59.3">~{OUT}/~{DTR}</text>
<text x="267.3" y="56.7">~{DCD}</text>
<text x="267.6" y="59.3">~{DTR}</text>
<text x="269.2" y="54.2">~{RI}</text>
<text x="470.4" y="54.2">~{RST}</text>
<text x="480.9" y="55.4" transform="rotate(-90 480.9 55.4)">GND</text>
<text x="50.8" y="61.8">IO15</text>
<text x="50.8" y="64.4">IO16</text>
<text x="265" y="63" transform="rotate(-90 265 63)">GND</text>
<text x="267.6" y="61.8">~{RTS}</text>
<text x="478" y="65.6">GND</text>
<text x="50.8" y="66.9">IO17</text>
<text x="50.8" y="69.4">IO18</text>
<text x="50.8" y="72">IO19</text>
<text x="50.8" y="74.5">IO21</text>
<text x="50.8" y="77.1">IO22</text>
<text x="262.1" y="73.3">GND</text>
<text x="50.8" y="82.1">IO25</text>
<text x="50.8" y="79.6">IO23</text>
<text x="50.8" y="84.7">IO26</text>
<text x="50.8" y="87.2">IO27</text>
<text x="50.8" y="89.8">IO32</text>
<text x="50.8" y="94.8">IO34</text>
<text x="50.8" y="92.3">IO33</text>
<text x="44" y="101.1" transform="rotate(-90 44 101.1)">GND</text>
<text x="50.8" y="97.4">IO35</text>
<text x="41.1" y="111.4">GND</text>
<text x="15.1" y="140.6">+3V3</text>
<text x="113.1" y="143.1">J8</text>
<text x="207" y="141.8">5V</text>
<text x="207" y="139.3">BZ1</text>
<text x="210.5" y="141.8">magnetic</text>
<text x="220.3" y="141.8">buzzer</text>
<text x="245" y="140.6">D9</text>
<text x="89.5" y="148.2">C20</text>
<text x="150.7" y="149.1" transform="rotate(-90 150.7 149.1)">10k</text>
<text x="152.8" y="149.3" transform="rotate(-90 152.8 149.3)">R27</text>
<text x="175.3" y="146.9">Q6</text>
<text x="175.3" y="149.5">MMBT3904</text>
<text x="241.9" y="145.6">1N4148W</text>
<text x="18.6" y="152" transform="rotate(-90 18.6 152)">4.7k</text>
<text x="20.7" y="151.8" transform="rotate(-90 20.7 151.8)">R23</text>
<text x="45.7" y="155.8">BSS138</text>
<text x="45.7" y="153.9">Q5</text>
<text x="59.3" y="152" transform="rotate(-90 59.3 152)">2.2k</text>
<text x="61.3" y="151.8" transform="rotate(-90 61.3 151.8)">R24</text>
<text x="77.1" y="153.6" transform="rotate(-90 77.1 153.6)">F5</text>
<text x="89.5" y="153.3">22u</text>
<text x="98.8" y="151.3">GND</text>
<text x="98.8" y="153.9">GND</text>
<text x="105.1" y="155.8">LED STRIP</text>
<text x="116.2" y="155.8">WS2813</text>
<text x="140.6" y="153.6" transform="rotate(-90 140.6 153.6)">1k</text>
<text x="142.6" y="154.3" transform="rotate(-90 142.6 154.3)">R26</text>
<text x="23.9" y="156.4">+3V3</text>
<text x="66.9" y="156.9" transform="rotate(-90 66.9 156.9)">330</text>
<text x="68.9" y="156.9" transform="rotate(-90 68.9 156.9)">R25</text>
<text x="82.1" y="159.8" transform="rotate(-90 82.1 159.8)">PTC 0.75A/16V</text>
<text x="86.9" y="160.9">GND</text>
<text x="147.8" y="158.3">GND</text>
<text x="170.7" y="159.6">GND</text>
</g>
<g font-size="1.8" fill="#a90000">
<text x="42.9" y="35" transform="rotate(-90 42.9 35)">2</text>
<text x="433" y="35.3">1</text>
<text x="554.9" y="32.8">1</text>
<text x="554.9" y="35.3">2</text>
<text x="28.5" y="37.8">3</text>
<text x="55.8" y="37.8">25</text>
<text x="55.8" y="40.4">35</text>
<text x="261.4" y="38.1" transform="rotate(-90 261.4 38.1)">16</text>
<text x="263.9" y="37.5" transform="rotate(-90 263.9 37.5)">4</text>
<text x="272.3" y="40.4">2</text>
<text x="372.8" y="40.1" transform="rotate(-90 372.8 40.1)">3</text>
<text x="433" y="37.8">2</text>
<text x="433" y="40.4">3</text>
<text x="477.3" y="40.1" transform="rotate(-90 477.3 40.1)">6</text>
<text x="479.8" y="40.1" transform="rotate(-90 479.8 40.1)">2</text>
<text x="554.9" y="37.8">3</text>
<text x="554.9" y="40.4">4</text>
<text x="28.5" y="42.9">4</text>
<text x="28.5" y="45.5">5</text>
<text x="55.8" y="42.9">24</text>
<text x="55.8" y="45.5">34</text>
<text x="254" y="42.9">15</text>
<text x="272.3" y="42.9">3</text>
<text x="365.4" y="45.2">1</text>
<text x="372.8" y="47.7" transform="rotate(-90 372.8 47.7)">2</text>
<text x="398.4" y="47.7">1</text>
<text x="405.8" y="42.6" transform="rotate(-90 405.8 42.6)">3</text>
<text x="433" y="42.9">4</text>
<text x="433" y="45.5">5</text>
<text x="467.9" y="45.5">7</text>
<text x="467.9" y="42.9">8</text>
<text x="490.8" y="42.9">1</text>
<text x="55.8" y="53.1">14</text>
<text x="55.8" y="48">26</text>
<text x="55.8" y="50.5">29</text>
<text x="254.6" y="48">5</text>
<text x="254.6" y="50.5">6</text>
<text x="271.7" y="50.5">10</text>
<text x="271.7" y="53.1">11</text>
<text x="272.3" y="48">9</text>
<text x="405.8" y="50.2" transform="rotate(-90 405.8 50.2)">2</text>
<text x="433" y="48">6</text>
<text x="467.9" y="53.1">4</text>
<text x="490.8" y="50.5">3</text>
<text x="55.8" y="58.2">13</text>
<text x="55.8" y="55.6">16</text>
<text x="254.6" y="58.2">8</text>
<text x="271.7" y="55.6">12</text>
<text x="271.7" y="58.2">13</text>
<text x="479.8" y="57.9" transform="rotate(-90 479.8 57.9)">5</text>
<text x="55.8" y="60.7">23</text>
<text x="55.8" y="63.2">27</text>
<text x="55.8" y="65.8">28</text>
<text x="263.9" y="65.5" transform="rotate(-90 263.9 65.5)">1</text>
<text x="271.7" y="60.7">14</text>
<text x="55.8" y="68.3">30</text>
<text x="55.8" y="70.9">31</text>
<text x="55.8" y="73.4">33</text>
<text x="55.8" y="75.9">36</text>
<text x="55.8" y="81">10</text>
<text x="55.8" y="83.6">11</text>
<text x="55.8" y="78.5">37</text>
<text x="55.8" y="86.1">12</text>
<text x="56.4" y="88.6">8</text>
<text x="56.4" y="93.7">6</text>
<text x="56.4" y="91.2">9</text>
<text x="56.4" y="96.3">7</text>
<text x="42.9" y="103.6" transform="rotate(-90 42.9 103.6)">1</text>
<text x="201.2" y="136.9">1</text>
<text x="201.2" y="142">2</text>
<text x="110.4" y="144.5">1</text>
<text x="110.4" y="147.1">2</text>
<text x="110.4" y="149.6">3</text>
<text x="167.3" y="149.3">1</text>
<text x="174.7" y="144.2" transform="rotate(-90 174.7 144.2)">3</text>
<text x="36.1" y="154.7">1</text>
<text x="42.9" y="151.8" transform="rotate(-90 42.9 151.8)">3</text>
<text x="110.4" y="152.1">4</text>
<text x="174.7" y="151.8" transform="rotate(-90 174.7 151.8)">2</text>
<text x="42.9" y="159.5" transform="rotate(-90 42.9 159.5)">2</text>
</g>
<g font-size="1.8" fill="#0f0f0f">
<text x="144.4" y="31.8" transform="rotate(-90 144.4 31.8)">ESP_EN</text>
<text x="155.3" y="32.7">ESP_EN</text>
<text x="196.1" y="32.7">BOOT_BTN</text>
<text x="370.5" y="35.6" transform="rotate(-90 370.5 35.6)">ESP_EN</text>
<text x="477.2" y="35.6" transform="rotate(-90 477.2 35.6)">RTC_VBAT</text>
<text x="477.4" y="32.6">+3V3</text>
<text x="510.2" y="35.6" transform="rotate(-90 510.2 35.6)">RTC_VBAT</text>
<text x="18.1" y="37.7">ESP_EN</text>
<text x="61" y="37.7">BOOT_BTN</text>
<text x="61" y="40.3">ESP_TXD0</text>
<text x="276.9" y="40.3">CH_TXD</text>
<text x="319.7" y="36.8" transform="rotate(-90 319.7 36.8)">CH_TXD</text>
<text x="327.3" y="36.8" transform="rotate(-90 327.3 36.8)">CH_RXD</text>
<text x="337.5" y="36.8" transform="rotate(-90 337.5 36.8)">CH_DTR</text>
<text x="347.6" y="36.8" transform="rotate(-90 347.6 36.8)">CH_RTS</text>
<text x="403.5" y="38.1" transform="rotate(-90 403.5 38.1)">BOOT_BTN</text>
<text x="419.5" y="40.3">ESP_RXD0</text>
<text x="419.8" y="37.7">ESP_TXD0</text>
<text x="421.4" y="37">GND</text>
<text x="542.1" y="37">+3V3</text>
<text x="543.4" y="40.3">I2C_SDA</text>
<text x="543.4" y="37.7">I2C_SCL</text>
<text x="61" y="42.8">BUZZER_CTL</text>
<text x="61" y="45.4">ESP_RXD0</text>
<text x="241.7" y="47.9">USB_DP_C</text>
<text x="276.9" y="42.8">CH_RXD</text>
<text x="354.7" y="42.8">AR_B1</text>
<text x="387.7" y="45.4">AR_B2</text>
<text x="419.6" y="47.9">BOOT_BTN</text>
<text x="420.2" y="44.6">+3V3</text>
<text x="422" y="45.4">ESP_EN</text>
<text x="457" y="45.4">I2C_SDA</text>
<text x="457.1" y="42.8">I2C_SCL</text>
<text x="134.3" y="49.2" transform="rotate(-90 134.3 49.2)">ESP_EN</text>
<text x="187.6" y="51.5" transform="rotate(-90 187.6 51.5)">BOOT_BTN</text>
<text x="241.6" y="50.4">USB_DN_C</text>
<text x="525.4" y="49.7" transform="rotate(-90 525.4 49.7)">I2C_SDA</text>
<text x="535.6" y="49.7" transform="rotate(-90 535.6 49.7)">I2C_SCL</text>
<text x="276.9" y="58.1">CH_DTR</text>
<text x="319.7" y="59.3" transform="rotate(-90 319.7 59.3)">ESP_RXD0</text>
<text x="327.3" y="59" transform="rotate(-90 327.3 59)">ESP_TXD0</text>
<text x="337.5" y="55.5" transform="rotate(-90 337.5 55.5)">AR_B1</text>
<text x="347.6" y="55.5" transform="rotate(-90 347.6 55.5)">AR_B2</text>
<text x="370.5" y="58" transform="rotate(-90 370.5 58)">CH_RTS</text>
<text x="276.9" y="60.6">CH_RTS</text>
<text x="301.9" y="61.8" transform="rotate(-90 301.9 61.8)">USB_DP_C</text>
<text x="309.5" y="61.9" transform="rotate(-90 309.5 61.9)">USB_DN_C</text>
<text x="403.5" y="60.6" transform="rotate(-90 403.5 60.6)">CH_DTR</text>
<text x="61" y="86">LED_DATA</text>
<text x="61" y="88.5">I2C_SCL</text>
<text x="61" y="91.1">I2C_SDA</text>
<text x="58.1" y="143.5" transform="rotate(-90 58.1 143.5)">VLED</text>
<text x="88.6" y="143.5" transform="rotate(-90 88.6 143.5)">VLED</text>
<text x="149.5" y="141" transform="rotate(-90 149.5 141)">BUZ_B</text>
<text x="172.4" y="139.7" transform="rotate(-90 172.4 139.7)">BUZ_K</text>
<text x="191.9" y="141.9">BUZ_K</text>
<text x="252.7" y="141.9">BUZ_K</text>
<text x="42.8" y="147.3" transform="rotate(-90 42.8 147.3)">LED_DIN5</text>
<text x="65.7" y="148.6" transform="rotate(-90 65.7 148.6)">LED_DIN5</text>
<text x="98.9" y="147">LED_DIN</text>
<text x="101.9" y="144.4">VLED</text>
<text x="139.4" y="146.1" transform="rotate(-90 139.4 146.1)">BUZZER_CTL</text>
<text x="156.3" y="147">BUZ_B</text>
<text x="17.4" y="165.2" transform="rotate(-90 17.4 165.2)">LED_DATA</text>
<text x="58.1" y="165.2" transform="rotate(-90 58.1 165.2)">LED_DIN5</text>
<text x="78.4" y="163.5" transform="rotate(-90 78.4 163.5)">VLED</text>
<text x="139.4" y="165" transform="rotate(-90 139.4 165)">BUZ_B</text>
<text x="42.8" y="171.6" transform="rotate(-90 42.8 171.6)">LED_DATA</text>
<text x="65.7" y="169.1" transform="rotate(-90 65.7 169.1)">LED_DIN</text>
</g>
</svg>
